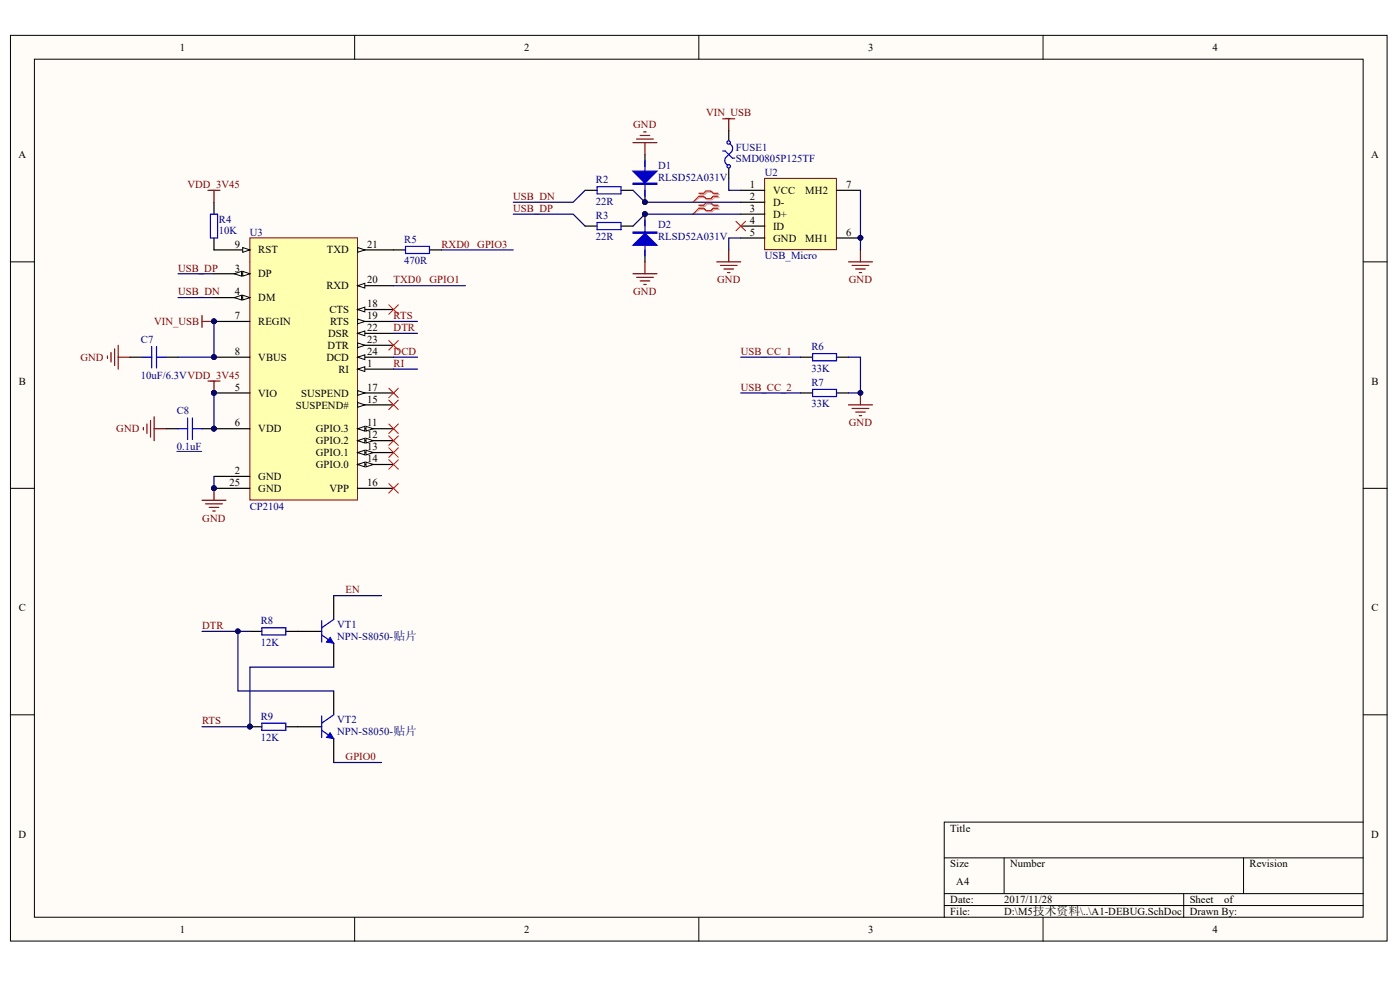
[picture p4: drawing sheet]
<svg xmlns="http://www.w3.org/2000/svg" width="288mm" height="202mm" viewBox="0 0 288 202" stroke-linecap="round" stroke-linejoin="round" font-family="sans-serif">
<g fill="#fffcf8" stroke="#000" stroke-width=".21">
<path d="M2.2 7.3h283v186h-283z"/>
<path d="M7.1 12.2h273.2v176.2h-273.2z"/>
</g>
<g fill="none" stroke="#000" stroke-width=".21">
<path d="M72.9 7.3v4.9M143.7 7.3v4.9M214.5 7.3v4.9M2.2 53.8h4.9M280.3 53.8h4.9M2.2 100.3h4.9M280.3 100.3h4.9M2.2 146.8h4.9M280.3 146.8h4.9M194.2 176.2h86.1M206.5 176.2v7.4M255.7 176.2v7.4"/>
<path d="M280.3 168.9h-86.1v19.6M72.9 188.5v4.9M143.7 188.5v4.9M194.2 183.6h86.1M194.2 186h86.1M214.5 188.5v4.9M243.4 183.6v4.9"/>
</g>
<path d="M70.1 60.2l2 1.9M72.1 60.2l-2 1.9" fill="none" stroke="#f00" stroke-width=".21"/>
<path d="M51.4 53.8h4.9M52.1 53.1h3.5M52.9 52.3h1.9M53.6 51.6h.5M53.8 53.8v2.4" fill="none" stroke="#800000" stroke-width=".25"/>
<path d="M44 41.5v2.5M44 48.9v2.4" fill="none" stroke="#000" stroke-width=".25"/>
<path d="M43.3 44h1.4v4.9h-1.4z" fill="none" stroke="#00f" stroke-width=".25"/>
<path d="M157.2 36.6h14.8v14.7h-14.8z" fill="#ffffb0" stroke="#800000" stroke-width=".21"/>
<g fill="none" stroke="#000" stroke-width=".25">
<path d="M120.3 39.1h2.5M127.7 39.1h2.5M132.6 31.8v2.4M132.6 39.1v2.4M152.3 39.1h4.9M172 39.1h4.9M120.3 46.4h2.5M127.7 46.4h2.5M132.6 44v2.4M132.6 51.3v2.5M152.3 41.5h4.9M152.3 44h4.9"/>
<path d="M152.3 46.4h4.9M152.3 48.9h4.9M172 48.9h4.9"/>
</g>
<g fill="#000080" stroke="#000080" stroke-width=".21">
<circle cx="176.9" cy="48.9" r=".48"/>
<circle cx="132.6" cy="41.5" r=".47"/>
<circle cx="132.6" cy="44" r=".47"/>
</g>
<g fill="none" stroke="#800000" stroke-width=".25">
<path d="M130.2 29.3h4.9M130.9 28.6h3.4M131.6 27.8h2M132.4 27.1h.5M132.6 29.3v2.5M130.2 56.2h4.9M130.9 57h3.4M131.6 57.7h2M132.4 58.4h.5M132.6 53.8v2.4M147.4 53.8h4.9M148.1 54.5h3.5"/>
<path d="M148.9 55.3h1.9M149.6 56h.5M149.8 51.3v2.5M174.5 53.8h4.9M175.2 54.5h3.4M175.9 55.3h2M176.7 56h.5M176.9 51.3v2.5"/>
</g>
<path d="M143.7 40.3l-1.2 1.2M143.7 42.8l-1.2 1.2M151.3 45.5l2 1.9M153.3 45.5l-2 1.9" fill="none" stroke="#f00" stroke-width=".21"/>
<path d="M122.8 38.4h4.9v1.4h-4.9zM132.6 33v7.3M122.8 45.7h4.9v1.5h-4.9zM132.6 45.2v7.4" fill="none" stroke="#00f" stroke-width=".25"/>
<g fill="#00f" stroke="#00f" stroke-width=".25">
<path d="M130.2 35.2h4.9l-2.5 2.4z"/>
<path d="M130.2 50.4l2.4-2.5 2.5 2.5z"/>
<path d="M130.2 37.6h4.9v.3h-4.9z" fill-rule="evenodd"/>
<path d="M130.2 47.7h4.9v.2h-4.9z" fill-rule="evenodd"/>
</g>
<path d="M143.9 40h1l.5-.5h1l.5 .5h1M143.9 40.6h1l.5 .5h1l.5-.5h1M143.9 42.4h1l.5-.5h1l.5 .5h1M143.9 43h1l.5 .5h1l.5-.5h1" fill="none" stroke="#d0a19e" stroke-width=".25"/>
<path d="M143.9 40.6l-1.4 .9M143.9 43l-1.4 1" fill="none" stroke="#d0a19e" stroke-width=".21"/>
<path d="M143.7 39.7h1l.5-.5h1l.4 .5h1M143.7 40.3h1l.5 .5h1l.4-.5h1M143.7 42.2h1l.5-.5h1l.4 .5h1M143.7 42.8h1l.5 .5h1l.4-.5h1" fill="none" stroke="#f00" stroke-width=".25"/>
<path d="M51.4 48.9h22.1v53.8h-22.1z" fill="#ffffb0" stroke="#800000" stroke-width=".21"/>
<path d="M44 51.3h7.4M44 88.1h7.4M44 97.9h7.4M44 80.7h7.4" fill="none" stroke="#000" stroke-width=".25"/>
<g fill="#000080" stroke="#000080" stroke-width=".21">
<circle cx="44" cy="88" r=".47"/>
<circle cx="44" cy="80.7" r=".47"/>
</g>
<path d="M49.9 50.9l1.5 .4-1.5 .5z" fill="#fffcf8" stroke="#000" stroke-width=".21"/>
<path d="M44 56.2h7.4M44 66h7.4M44 73.4h7.4M73.5 100.3h7.4" fill="none" stroke="#000" stroke-width=".25"/>
<g fill="#000080" stroke="#000080" stroke-width=".21">
<circle cx="44" cy="66" r=".47"/>
<circle cx="44" cy="73.4" r=".47"/>
</g>
<g fill="#fffcf8" stroke="#000" stroke-width=".21">
<path d="M49.9 55.7l1.5 .5-1.5 .5z"/>
<path d="M48.2 56.2l1.5-.5v1z"/>
</g>
<path d="M44 61.1h7.4" fill="none" stroke="#000" stroke-width=".25"/>
<g fill="#fffcf8" stroke="#000" stroke-width=".21">
<path d="M49.9 60.6l1.5 .5-1.5 .5z"/>
<path d="M48.2 61.1l1.5-.5v1z"/>
</g>
<path d="M73.5 51.3h7.4" fill="none" stroke="#000" stroke-width=".25"/>
<path d="M73.5 50.9l1.5 .4-1.5 .5z" fill="#fffcf8" stroke="#000" stroke-width=".21"/>
<path d="M73.5 58.7h7.4" fill="none" stroke="#000" stroke-width=".25"/>
<path d="M73.5 58.7l1.5-.5v1z" fill="#fffcf8" stroke="#000" stroke-width=".21"/>
<path d="M73.5 63.6h7.4" fill="none" stroke="#000" stroke-width=".25"/>
<path d="M73.5 63.6l1.5-.5v1z" fill="#fffcf8" stroke="#000" stroke-width=".21"/>
<path d="M73.5 66h7.4" fill="none" stroke="#000" stroke-width=".25"/>
<path d="M73.5 65.5l1.5 .5-1.5 .5z" fill="#fffcf8" stroke="#000" stroke-width=".21"/>
<path d="M73.5 68.5h7.4" fill="none" stroke="#000" stroke-width=".25"/>
<path d="M73.5 68.5l1.5-.5v1z" fill="#fffcf8" stroke="#000" stroke-width=".21"/>
<path d="M73.5 70.9h7.4" fill="none" stroke="#000" stroke-width=".25"/>
<path d="M73.5 70.4l1.5 .5-1.5 .5z" fill="#fffcf8" stroke="#000" stroke-width=".21"/>
<path d="M73.5 73.4h7.4" fill="none" stroke="#000" stroke-width=".25"/>
<path d="M73.5 73.4l1.5-.5v1z" fill="#fffcf8" stroke="#000" stroke-width=".21"/>
<path d="M73.5 75.8h7.4" fill="none" stroke="#000" stroke-width=".25"/>
<path d="M73.5 75.8l1.5-.5v1z" fill="#fffcf8" stroke="#000" stroke-width=".21"/>
<path d="M73.5 80.7h7.4" fill="none" stroke="#000" stroke-width=".25"/>
<path d="M73.5 80.2l1.5 .5-1.5 .5z" fill="#fffcf8" stroke="#000" stroke-width=".21"/>
<path d="M73.5 83.2h7.4" fill="none" stroke="#000" stroke-width=".25"/>
<path d="M73.5 82.7l1.5 .5-1.5 .5z" fill="#fffcf8" stroke="#000" stroke-width=".21"/>
<path d="M73.5 88.1h7.4" fill="none" stroke="#000" stroke-width=".25"/>
<g fill="#fffcf8" stroke="#000" stroke-width=".21">
<path d="M73.5 88.1l1.5-.5v1z"/>
<path d="M75.3 87.6l1.4 .5-1.4 .5z"/>
</g>
<path d="M73.5 90.5h7.4" fill="none" stroke="#000" stroke-width=".25"/>
<g fill="#fffcf8" stroke="#000" stroke-width=".21">
<path d="M73.5 90.5l1.5-.5v1z"/>
<path d="M75.3 90l1.4 .5-1.4 .5z"/>
</g>
<path d="M73.5 93h7.4" fill="none" stroke="#000" stroke-width=".25"/>
<g fill="#fffcf8" stroke="#000" stroke-width=".21">
<path d="M73.5 93l1.5-.5v1z"/>
<path d="M75.3 92.5l1.4 .5-1.4 .5z"/>
</g>
<path d="M73.5 95.4h7.4" fill="none" stroke="#000" stroke-width=".25"/>
<g fill="#fffcf8" stroke="#000" stroke-width=".21">
<path d="M73.5 95.4l1.5-.5v1z"/>
<path d="M75.3 94.9l1.4 .5-1.4 .5z"/>
</g>
<g fill="none" stroke="#000" stroke-width=".25">
<path d="M149.8 26.9v2.4M149.8 34.2v2.4M80.9 51.3h2.5M88.3 51.3h2.5M26.8 73.4h2.4M34.2 73.4h2.4M164.6 73.4h2.5M172 73.4h2.5M34.2 88.1h2.4M41.5 88.1h2.5M164.6 80.7h2.5M172 80.7h2.5"/>
<path d="M44 100.3h7.4M51.4 129.7h2.4M58.8 129.7h7.4M68.6 122.4v4.9M68.6 132.2v4.8M51.4 149.3h2.4M58.8 149.3h7.4M68.6 141.9v4.9M68.6 151.7v4.9"/>
</g>
<g fill="#000080" stroke="#000080" stroke-width=".21">
<circle cx="44" cy="100.3" r=".47"/>
<circle cx="44" cy="88" r=".47"/>
<circle cx="44" cy="80.7" r=".47"/>
<circle cx="44" cy="66" r=".47"/>
<circle cx="44" cy="73.4" r=".47"/>
<circle cx="176.9" cy="80.7" r=".47"/>
<circle cx="176.9" cy="48.9" r=".48"/>
<circle cx="132.6" cy="41.5" r=".47"/>
<circle cx="132.6" cy="44" r=".47"/>
<circle cx="51.4" cy="149.3" r=".48"/>
<circle cx="48.9" cy="129.7" r=".47"/>
</g>
<g fill="none" stroke="#00f" stroke-width=".25">
<path d="M148.6 31h.5l1.5 1.5h.5M149.2 33.6l.6 .6M149.3 32.3l-.3 .5 .3 .8M149.8 29.3l.7 .8 .1 .5-.2 .5M150.5 31.1l-1.3 1.3M83.4 50.6h4.9v1.5h-4.9zM29.2 73.4h2M31.2 71.2v4.4M32.2 73.4h2M32.2 71.2v4.4M167.1 72.6h4.9v1.5h-4.9zM167.1 80h4.9v1.5h-4.9z"/>
<path d="M36.6 88.1h2M38.6 85.9v4.4M39.6 88.1h1.9M39.6 85.9v4.4M53.8 129h5v1.4h-5zM66.2 130.4l2.4 1.8M66.2 127.5v4.4M68.6 127.3l-2.4 1.7M53.8 148.6h5v1.4h-5zM66.2 147.1v4.4M66.2 150l2.4 1.7M68.6 146.8l-2.4 1.8"/>
</g>
<g fill="none" stroke="#800000" stroke-width=".25">
<path d="M42.8 39.1h2.4M44 39.1v2.4M148.6 24.4h2.5M149.8 24.4v2.5M22.1 73.1v.5M22.8 72.4v2M23.6 71.7v3.4M24.3 70.9v4.9M24.3 73.4h2.5M41.5 64.8v2.5M41.5 66h2.5M42.8 78.3h2.4"/>
<path d="M44 78.3v2.4M29.5 87.8v.5M30.2 87.1v2M31 86.4v3.4M31.7 85.6v4.9M31.7 88.1h2.5M174.5 83.2h4.9M175.2 83.9h3.4M175.9 84.6h2M176.7 85.4h.5M176.9 80.7v2.5M41.5 102.8h5"/>
<path d="M42.3 103.5h3.4M43 104.2h2M43.8 105h.4M44 100.3v2.5"/>
</g>
<path d="M36.4 92.7h5.1" fill="none" stroke="#000080" stroke-width=".21"/>
<g fill="none" stroke="#f00" stroke-width=".21">
<path d="M79.9 79.7l2 2M79.9 70l2 1.9M79.9 62.6l2 2M81.9 79.7l-2 2M81.9 70l-2 1.9M81.9 62.6l-2 2M79.9 99.3l2 2M79.9 94.4l2 2M79.9 92l2 2M79.9 89.5l2 2M79.9 87.1l2 2M79.9 82.2l2 2"/>
<path d="M81.9 99.3l-2 2M81.9 94.4l-2 2M81.9 92l-2 2M81.9 89.5l-2 2M81.9 87.1l-2 2M81.9 82.2l-2 2"/>
</g>
<g fill="none" stroke="#000080" stroke-width=".25">
<path d="M120.3 39.1l-2.5 2.4h-12.3M130.2 39.1l2.4 2.4h19.7M149.8 36.6v2.5h2.5M176.9 39.1v12.2M36.6 56.2h7.4M80.9 58.7h14.8M90.8 51.3h14.7M105.5 44h12.3l2.5 2.4M152.3 48.9h-2.5v2.4M152.3 44h-19.7l-2.4 2.4M36.6 61.1h7.4M44 66v7.4h-7.4"/>
<path d="M80.9 73.4h4.9M80.9 75.8h4.9M80.9 68.5h4.9M80.9 66h4.9M152.3 73.4h12.3M174.5 73.4h2.4v7.3h-2.4M44 80.7v7.4M44 97.9v2.4M152.3 80.7h12.3M41.5 129.7h9.9M48.9 129.7v12.2h19.7M68.6 137h-17.2v12.3h-9.9"/>
<path d="M68.6 122.4h9.9M68.6 156.6h9.9"/>
</g>
<g fill="#00f" stroke="#00f" stroke-width=".21">
<path d="M67.9 130.9l.7 1.3-1.5-.3z"/>
<path d="M67.9 150.5l.7 1.2-1.5-.2z"/>
</g>
<g fill="#ffffe8" stroke="#00f" stroke-width=".25">
<circle cx="149.8" cy="34.2" r=".35"/>
<circle cx="149.8" cy="29.3" r=".35"/>
</g>
<g font-size="2.2">
<text x="37" y="10.4">1</text>
<text x="107.8" y="10.4">2</text>
<text x="178.5" y="10.4">3</text>
<text x="249.3" y="10.4">4</text>
<text x="3.8" y="32.5">A</text>
<text x="282" y="32.5">A</text>
<text x="154.2" y="38.6">1</text>
<text x="154.2" y="41.1">2</text>
<text x="159" y="39.9">VCC</text>
<text x="165.6" y="39.9">MH2</text>
<text x="174" y="38.6">7</text>
<text x="154.2" y="43.5">3</text>
<text x="154.2" y="46">4</text>
<text x="159" y="42.3">D-</text>
<text x="159" y="44.7">D+</text>
<text x="159" y="47.2">ID</text>
<text x="48.3" y="50.9">9</text>
<text x="53.1" y="52.1">RST</text>
<text x="67.2" y="52.1">TXD</text>
<text x="75.5" y="50.9">21</text>
<text x="154.2" y="48.4">5</text>
<text x="159" y="49.6">GND</text>
<text x="165.6" y="49.6">MH1</text>
<text x="174" y="48.4">6</text>
<text x="48.3" y="55.8">3</text>
<text x="53.1" y="57">DP</text>
<text x="67.1" y="59.4">RXD</text>
<text x="75.5" y="58.2">20</text>
<text x="48.3" y="65.6">7</text>
<text x="48.3" y="60.7">4</text>
<text x="53.1" y="61.9">DM</text>
<text x="67.7" y="64.3">CTS</text>
<text x="75.5" y="63.1">18</text>
<text x="75.5" y="65.6">19</text>
<text x="53.1" y="66.8">REGIN</text>
<text x="67.4" y="71.7">DTR</text>
<text x="67.5" y="69.2">DSR</text>
<text x="67.9" y="66.8">RTS</text>
<text x="75.5" y="68">22</text>
<text x="75.5" y="70.4">23</text>
<text x="48.3" y="72.9">8</text>
<text x="53.1" y="74.1">VBUS</text>
<text x="67.1" y="74.1">DCD</text>
<text x="69.6" y="76.6">RI</text>
<text x="75.5" y="72.9">24</text>
<text x="75.5" y="75.4">1</text>
<text x="3.9" y="79">B</text>
<text x="48.3" y="80.3">5</text>
<text x="53.1" y="81.5">VIO</text>
<text x="60.8" y="83.9">SUSPEND#</text>
<text x="61.9" y="81.5">SUSPEND</text>
<text x="75.5" y="80.3">17</text>
<text x="75.5" y="82.7">15</text>
<text x="282" y="79">B</text>
<text x="48.3" y="87.6">6</text>
<text x="53.1" y="88.8">VDD</text>
<text x="65" y="88.8">GPIO.3</text>
<text x="75.5" y="87.6">11</text>
<text x="65" y="91.3">GPIO.2</text>
<text x="65" y="93.7">GPIO.1</text>
<text x="75.5" y="90">12</text>
<text x="75.5" y="92.5">13</text>
<text x="75.5" y="95">14</text>
<text x="47.2" y="99.8">25</text>
<text x="48.3" y="97.4">2</text>
<text x="53.1" y="98.6">GND</text>
<text x="53.1" y="101.1">GND</text>
<text x="65" y="96.2">GPIO.0</text>
<text x="67.7" y="101.1">VPP</text>
<text x="75.5" y="99.8">16</text>
<text x="3.9" y="125.5">C</text>
<text x="282" y="125.5">C</text>
<text x="3.8" y="172.1">D</text>
<text x="195.4" y="170.9">Title</text>
<text x="282" y="172.1">D</text>
<text x="195.4" y="178.2">Size</text>
<text x="207.7" y="178.2">Number</text>
<text x="256.9" y="178.2">Revision</text>
<text x="195.4" y="185.5">Date:</text>
<text x="196.6" y="181.9">A4</text>
<text x="206.5" y="185.5">2017/11/28</text>
<text x="244.6" y="185.5">Sheet</text>
<text x="251.7" y="185.5">of</text>
<text x="37" y="191.7">1</text>
<text x="107.8" y="191.7">2</text>
<text x="178.5" y="191.7">3</text>
<text x="195.4" y="188">File:</text>
<text x="206.5" y="188">D:\M5技术资料\..\A1-DEBUG.SchDoc</text>
<text x="244.6" y="188">Drawn By:</text>
<text x="249.3" y="191.7">4</text>
</g>
<g font-size="2.2" fill="#800000">
<text x="145.2" y="23.9">VIN_USB</text>
<text x="130.2" y="26.4">GND</text>
<text x="38.5" y="38.6">VDD_3V45</text>
<text x="105.5" y="41.1">USB_DN</text>
<text x="105.5" y="43.5">USB_DP</text>
<text x="51.5" y="50.9">GND</text>
<text x="90.8" y="50.9">RXD0</text>
<text x="98.1" y="50.9">GPIO3</text>
<text x="36.6" y="55.8">USB_DP</text>
<text x="80.9" y="58.2">TXD0</text>
<text x="88.3" y="58.2">GPIO1</text>
<text x="147.5" y="58.2">GND</text>
<text x="174.5" y="58.2">GND</text>
<text x="36.6" y="60.7">USB_DN</text>
<text x="55.8" y="61.1" transform="rotate(-90 55.8 61.1)">DTR</text>
<text x="80.9" y="65.6">RTS</text>
<text x="130.2" y="60.7">GND</text>
<text x="31.7" y="66.8">VIN_USB</text>
<text x="80.9" y="68">DTR</text>
<text x="16.5" y="74.1">GND</text>
<text x="80.9" y="72.9">DCD</text>
<text x="80.9" y="75.4">RI</text>
<text x="152.3" y="72.9">USB_CC_1</text>
<text x="152.3" y="80.3">USB_CC_2</text>
<text x="23.9" y="88.8">GND</text>
<text x="174.5" y="87.6">GND</text>
<text x="41.6" y="107.2">GND</text>
<text x="71.1" y="121.9">EN</text>
<text x="41.5" y="129.2">DTR</text>
<text x="41.5" y="148.8">RTS</text>
<text x="71.1" y="156.2">GPIO0</text>
</g>
<g font-size="2.2" fill="#000080">
<text x="135.3" y="34.7">D1</text>
<text x="151.3" y="30.9">FUSE1</text>
<text x="151.3" y="33.4">SMD0805P125TF</text>
<text x="122.5" y="37.6">R2</text>
<text x="135.3" y="37.2">RLSD52A031V</text>
<text x="157.2" y="36.2">U2</text>
<text x="45" y="45.7">R4</text>
<text x="122.5" y="42">22R</text>
<text x="122.5" y="45">R3</text>
<text x="135.3" y="46.9">D2</text>
<text x="45" y="48.2">10K</text>
<text x="51.4" y="48.4">U3</text>
<text x="83.1" y="49.9">R5</text>
<text x="122.5" y="49.4">22R</text>
<text x="135.3" y="49.4">RLSD52A031V</text>
<text x="157.2" y="53.3">USB_Micro</text>
<text x="83.1" y="54.3">470R</text>
<text x="29" y="70.4">C7</text>
<text x="166.9" y="71.9">R6</text>
<text x="29" y="77.8">10uF/6.3VVDD_3V45</text>
<text x="166.9" y="76.3">33K</text>
<text x="166.9" y="79.3">R7</text>
<text x="166.9" y="83.7">33K</text>
<text x="36.4" y="85.1">C8</text>
<text x="36.4" y="92.5">0.1uF</text>
<text x="51.4" y="104.7">CP2104</text>
<text x="53.6" y="128.2">R8</text>
<text x="69.3" y="129">VT1</text>
<text x="69.3" y="131.4">NPN-S8050-贴片</text>
<text x="53.6" y="132.7">12K</text>
<text x="53.6" y="147.8">R9</text>
<text x="69.3" y="148.6">VT2</text>
<text x="53.6" y="152.3">12K</text>
<text x="69.3" y="151">NPN-S8050-贴片</text>
</g>
</svg>
